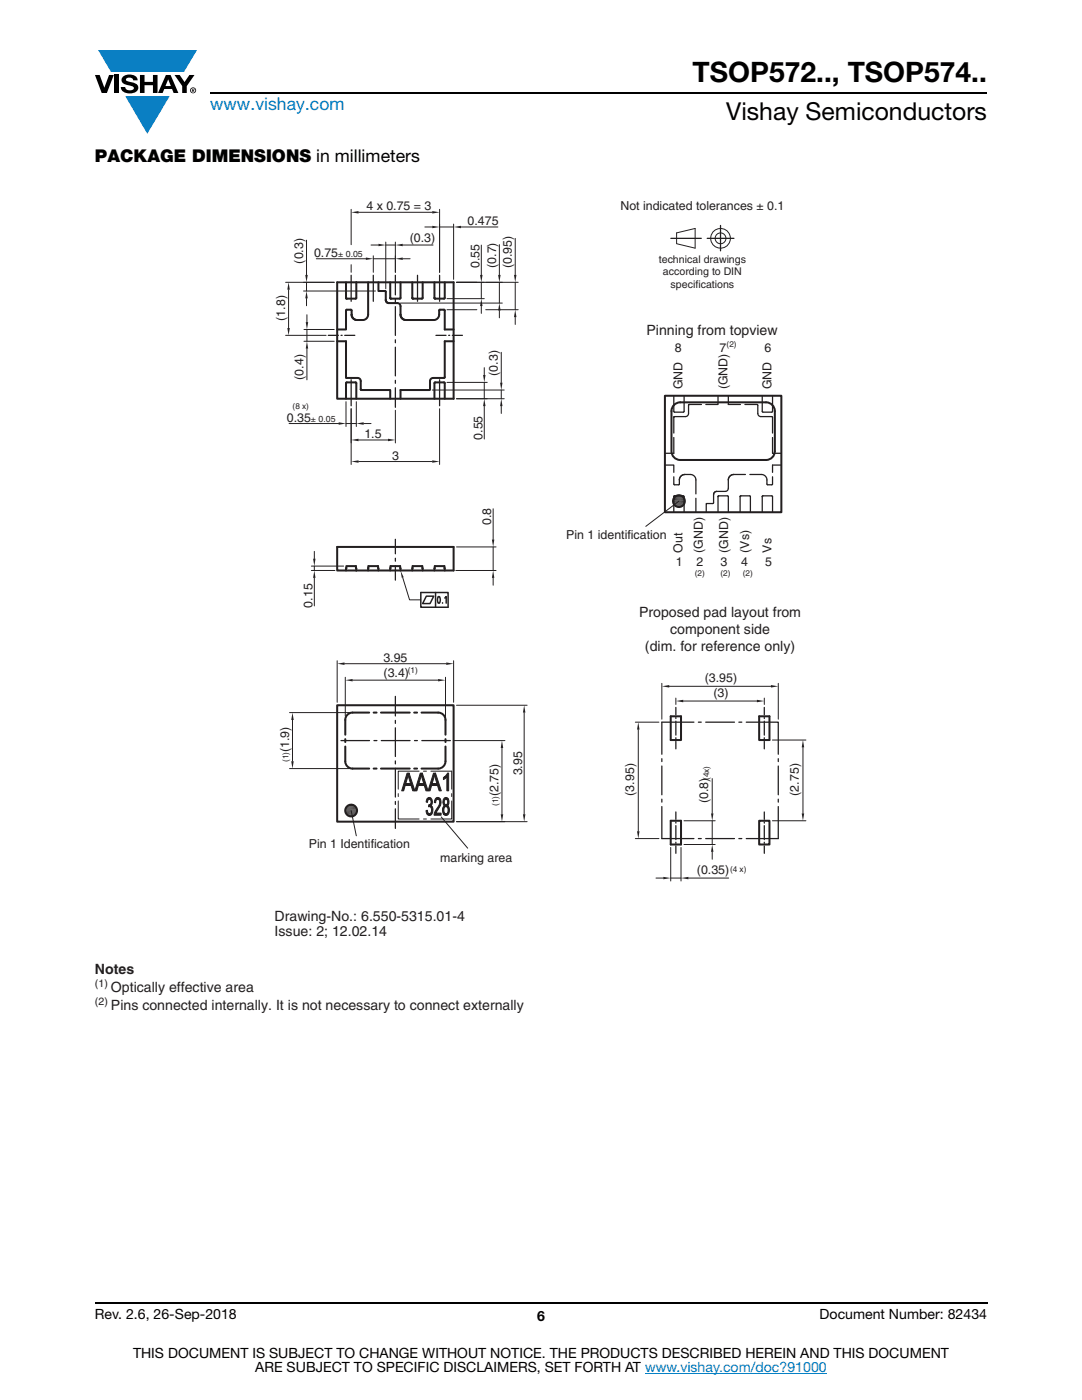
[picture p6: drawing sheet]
<svg xmlns="http://www.w3.org/2000/svg" width="216mm" height="279mm" viewBox="0 0 216 279" stroke-linecap="round" stroke-linejoin="round" font-family="sans-serif">
<g fill="#0a7fc3">
<path d="M19.6 10h19.7l-2.6 4.3h-1.1h-13.5z"/>
<path d="M25 19.2h8.9l-4.5 7.5z"/>
</g>
<g fill="#000">
<path d="M18.9 15h1l.9 2.5 1-2.5h.9l-1.4 3.6h-1zM22.9 15h.9v3.6h-.9zM24.6 15.3a2.1 2.1 0 0 1 2.8 .3l.1 .4h-.9a.79 .79 0 0 0-.7-.5 .79 .79 0 0 0-.8 .4l.3 .3 1 .2a1.08 1.08 0 0 1 1.2 1 1.08 1.08 0 0 1-1.1 1.2 1.73 1.73 0 0 1-2.4-1.2h.9a.96 .96 0 0 0 .8 .6 .96 .96 0 0 0 .9-.4 1.31 1.31 0 0 0-1.2-.6 1.03 1.03 0 0 1-1.1-.6 1.03 1.03 0 0 1 .2-1.1zM27.9 15h.9v1.3h1.7v-1.3h.9v3.6h-.9v-1.6h-1.7v1.6h-.9zM34.8 15h1.1l.9 1.4 1-1.4h1l-1.5 2.2v1.4h-.9v-1.4z"/>
<path d="M33.6 15.9l.5 1.3h-1.1zM33.1 15l-1.6 3.6h1l.3-.8h1.5l.3 .8h1l-1.6-3.6z"/>
<path d="M38.4 17.8h.2v.2h-.2zM38.3 17.7v.7h.1v-.3l.4 .3-.2-.3 .2-.2-.1-.2z"/>
<path d="M38.1 18a.46 .46 0 0 1 .9 0 .46 .46 0 0 1-.9 0zM37.9 18a.6 .6 0 0 0 1.2 0 .6 .6 0 0 0-1.2 0z"/>
</g>
<path d="M42 18.6h155M18.9 260h178.1" fill="none" stroke="#000" stroke-width=".36"/>
<path d="M128.7 274h36.3" fill="none" stroke="#007ec4" stroke-width=".2"/>
<path d="M18.9 39.9h142v162.3h-142z" fill="#fff"/>
<g fill="none" stroke="#231f20" stroke-width=".25">
<path d="M133.9 47.6h6M141.1 47.6h5.4M143.8 45v5.1M132.1 151.4v.6M132.1 152.9v5.7M132.1 159.5v.6M138.5 144.1h-6.4v6.4M139.4 144.1h.5M140.8 144.1h5.8M147.4 144.1h.6M148.9 144.1h6.4v6.4M155.3 151.4v.6"/>
<path d="M155.3 152.9v5.7M155.3 159.5v.6M132.1 161v6.4h6.4M139.4 167.4h.5M140.8 167.4h5.8M147.4 167.4h.6M155.3 161v6.4h-6.4"/>
</g>
<g fill="none" stroke="#231f20" stroke-width=".2">
<path d="M135 46.5l3.7-.9v3.9l-3.7-.9zM132.1 136.4v7.1M133.5 137h20.3M155.3 136.4v7.1"/>
<circle cx="143.8" cy="47.6" r="1.08"/>
<circle cx="143.8" cy="47.6" r="1.97"/>
</g>
<path d="M133.8 143h2.1v4.7h-2.1zM151.5 143h2v4.7h-2zM133.8 163.8h2.1v4.7h-2.1zM151.5 163.8h2v4.7h-2z" fill="none" stroke="#231f20" stroke-width=".4"/>
<g fill="#231f20">
<path d="M132.1 137l1.4-.3v.5z"/>
<path d="M153.8 136.7l1.5 .3-1.5 .2z"/>
</g>
<path d="M126.8 144.1h4.7M127.4 145.6v20.3M126.8 167.4h4.7" fill="none" stroke="#231f20" stroke-width=".2"/>
<g fill="#231f20">
<path d="M127.4 144.1l.2 1.5h-.5z"/>
<path d="M127.1 165.9h.5l-.2 1.5z"/>
</g>
<path d="M130.9 175.2h1.5M133.8 169.1v6.7M133.8 175.2h2.1M135.9 169.1v6.7M137.4 175.2h8" fill="none" stroke="#231f20" stroke-width=".2"/>
<g fill="#231f20">
<path d="M132.4 175l1.4 .2-1.4 .3z"/>
<path d="M135.9 175.2l1.5-.2v.5z"/>
</g>
<path d="M142.1 155.4v6.9M136.5 168.5h6.2M136.5 163.8h6.2M142.1 163.8v4.7M142.1 170v1.5" fill="none" stroke="#231f20" stroke-width=".2"/>
<g fill="#231f20">
<path d="M142.1 168.5l.3 1.5h-.5z"/>
<path d="M141.9 162.3h.5l-.3 1.5z"/>
</g>
<path d="M154.1 147.7h6.7M160.2 149.2v13.1M154.1 163.8h6.7" fill="none" stroke="#231f20" stroke-width=".2"/>
<g fill="#231f20">
<path d="M160 162.3h.5l-.3 1.5z"/>
<path d="M160.2 147.7l.3 1.5h-.5z"/>
</g>
<path d="M134.9 139.3v1.3M136.3 139.9h14.7M152.5 139.3v1.3" fill="none" stroke="#231f20" stroke-width=".2"/>
<g fill="#231f20">
<path d="M134.9 139.9l1.4-.2v.5z"/>
<path d="M151 139.7l1.5 .2-1.5 .3z"/>
</g>
<g fill="none" stroke="#231f20" stroke-width=".25">
<path d="M134.9 141.2v1.5M134.9 143.2v.2M134.9 143.9v2.8M134.9 147.2v.3M134.9 148v1.5M152.5 141.2v1.5M152.5 143.2v.2M152.5 143.9v2.8M152.5 147.2v.3M152.5 148v1.5M134.9 162v1.5M134.9 164v.3"/>
<path d="M134.9 164.8v2.8M134.9 168.1v.2M134.9 168.8v1.5M152.5 162v1.5M152.5 164v.3M152.5 164.8v2.8M152.5 168.1v.2M152.5 168.8v1.5"/>
</g>
<path d="M89.2 59.6h7.4M91.1 56.3h5.5M96 48.9v6M96 56.3v3.3M96 61.1v1.4" fill="none" stroke="#231f20" stroke-width=".2"/>
<g fill="#231f20">
<path d="M96 59.6l.3 1.5h-.5z"/>
<path d="M95.8 54.9h.5l-.3 1.4z"/>
</g>
<path d="M91.1 56.3h4.1M102.8 47.6v7.3M102.8 56.3v5.5M89.2 61.8h6M102.8 63.3v1.5" fill="none" stroke="#231f20" stroke-width=".2"/>
<g fill="#231f20">
<path d="M102.8 61.8l.3 1.5h-.5z"/>
<path d="M102.6 54.9h.5l-.3 1.4z"/>
</g>
<path d="M96.9 56.3h6.5M89.2 76.3h8M91.1 79.6h6.1M96.6 73.4v1.4M96.6 76.3v3.3M96.9 61.8h6.5M96.6 81.1v6.5" fill="none" stroke="#231f20" stroke-width=".2"/>
<g fill="#231f20">
<path d="M96.4 74.8h.5l-.3 1.5z"/>
<path d="M96.6 79.6l.3 1.5h-.5z"/>
</g>
<path d="M57 56.3h9.7M57.6 57.8v7.7M57 66.9h8.1" fill="none" stroke="#231f20" stroke-width=".2"/>
<g fill="#231f20">
<path d="M57.6 56.3l.2 1.5h-.5z"/>
<path d="M57.3 65.5h.5l-.2 1.4z"/>
</g>
<path d="M69 56.3h2.1l-.1 3.3-1.9-.1zM71.1 56.3h19.4v23.3h-23.2v-23.3h1.7M73.5 56.3v6.5a1.09 1.09 0 0 1-1.1 1.1 2.02 2.02 0 0 1-1.9-.4 1.88 1.88 0 0 1-.4-1.6l-.9-.1-.2 .2v3.8h-1.7M75.5 56.3v1.8h1.5v1.8l.2 .4 .4 .2h1.9l.3 .3 .1 2a1.09 1.09 0 0 0 1.1 1.1h5.5a1.09 1.09 0 0 0 1.1-1.1v-.9h1.1v3.9h1.8M77.9 56.3v3.2l1.9 .1 .1-.1v-3.2M84.3 56.3v3.2l-.1 .1-1.9-.1v-3.2M86.7 56.3v3.2l.1 .1 1.9-.1v-3.2M67.3 68.1h1.7l.1 7.3h2.3l.4 .2 .2 .4v1.7l.1 .1h5.8v1.8M71.1 79.6v-3.1l-.1-.2-1.9 .1-.1 3.2M88.7 79.6v-3.2l-1.9-.1-.1 .2v3.1M90.5 68.1h-1.8v7.3h-2.3l-.4 .2-.2 .4v1.7l-.1 .1h-5.8v1.8" fill="none" stroke="#231f20" stroke-width=".4"/>
<g fill="none" stroke="#231f20" stroke-width=".25">
<path d="M70.1 54.9v5.2M74.5 54.9v5.2M78.9 54.9v3.9M78.9 59.7v.6M83.3 54.9v5.2M87.7 54.9v5.2M65.5 66.9h2M68 66.9h.3M68.8 66.9h2M70.1 75.8v5.2M78.9 61.2v5.7M78.9 67.8v.6"/>
<path d="M78.9 69.3v5.7M78.9 75.9v.6M78.9 77.4v3.9M87 66.9h2M87.7 75.8v5.2M89.5 66.9h.2M90.3 66.9h2"/>
</g>
<path d="M63.1 51.6h9.9M74.5 51.1v3.2M74.5 51.6h4.4M78.9 51.1v3.2M80.4 51.6h1.4" fill="none" stroke="#231f20" stroke-width=".2"/>
<g fill="#231f20">
<path d="M78.9 51.6l1.5-.2v.5z"/>
<path d="M73 51.4l1.5 .2-1.5 .3z"/>
</g>
<path d="M70.1 52.8v1.5M71.5 42.4h14.8M87.7 41.8v12.5" fill="none" stroke="#231f20" stroke-width=".2"/>
<g fill="#231f20">
<path d="M70.1 42.4l1.4-.3v.5z"/>
<path d="M86.3 42.1l1.4 .3-1.4 .2z"/>
</g>
<path d="M70.1 41.8v7M57.7 84.5h9.9M69 84.5h2.1M69 80.2v4.9M71.1 80.2v4.9M72.6 84.5h1.4" fill="none" stroke="#231f20" stroke-width=".2"/>
<g fill="#231f20">
<path d="M71.1 84.5l1.5-.2v.5z"/>
<path d="M67.6 84.3l1.4 .2-1.4 .3z"/>
</g>
<path d="M70.1 81.6v6.8M71.5 87.8h5.9M78.9 81.9v6.5" fill="none" stroke="#231f20" stroke-width=".2"/>
<g fill="#231f20">
<path d="M77.4 87.6l1.5 .2-1.5 .3z"/>
<path d="M70.1 87.8l1.4-.2v.5z"/>
</g>
<path d="M70.1 81.6v11.1M71.5 92.1h14.8M87.7 81.6v11.1" fill="none" stroke="#231f20" stroke-width=".2"/>
<g fill="#231f20">
<path d="M70.1 92.1l1.4-.2v.5z"/>
<path d="M86.3 91.9l1.4 .2-1.4 .3z"/>
</g>
<path d="M86.2 77.8h14.4M91.1 79.6h9.5M100 70.3v6.1M100 77.8v1.8M100 81.1v1.4" fill="none" stroke="#231f20" stroke-width=".2"/>
<g fill="#231f20">
<path d="M100 79.6l.3 1.5h-.5z"/>
<path d="M99.8 76.4h.5l-.3 1.4z"/>
</g>
<path d="M60.6 56.3h6.1M60.6 58.1h14.3M61.2 47.9v7M61.2 56.3v1.8M61.2 59.5v1.5" fill="none" stroke="#231f20" stroke-width=".2"/>
<g fill="#231f20">
<path d="M61.2 58.1l.2 1.4h-.5z"/>
<path d="M60.9 54.9h.5l-.2 1.4z"/>
</g>
<path d="M74 48.9h1.5M77 48.3v9.3M77 48.9h1.9M78.9 48.3v6M80.4 48.9h6" fill="none" stroke="#231f20" stroke-width=".2"/>
<g fill="#231f20">
<path d="M75.5 48.7l1.5 .2-1.5 .2z"/>
<path d="M78.9 48.9l1.5-.2v.4z"/>
</g>
<path d="M91.1 56.3h9.1M99.6 48.8v6.1M99.6 56.3v4.2M79.9 60.5h20.3M99.6 62v1.4" fill="none" stroke="#231f20" stroke-width=".2"/>
<g fill="#231f20">
<path d="M99.6 60.5l.3 1.5h-.5z"/>
<path d="M99.4 54.9h.5l-.3 1.4z"/>
</g>
<path d="M84.8 45.3h1.4M87.7 44.7v9.6M87.7 45.3h2.8M90.5 44.7v11.1M92 45.3h7.3" fill="none" stroke="#231f20" stroke-width=".2"/>
<g fill="#231f20">
<path d="M86.3 45.1l1.4 .2-1.4 .2z"/>
<path d="M90.5 45.3l1.5-.2v.4z"/>
</g>
<path d="M60.7 68.1h6M60.7 65.8h6M61.2 62.8v1.5M61.2 65.8v2.3M61.2 69.6v6.2" fill="none" stroke="#231f20" stroke-width=".2"/>
<g fill="#231f20">
<path d="M61 64.3h.5l-.3 1.5z"/>
<path d="M61.2 68.1l.3 1.5h-.5z"/>
</g>
<path d="M90.9 113.9h8.1M91.1 109.2h7.9M98.4 101.5v6.2M98.4 109.2v4.7M98.4 115.3v1.5" fill="none" stroke="#231f20" stroke-width=".2"/>
<g fill="#231f20">
<path d="M98.4 113.9l.2 1.4h-.4z"/>
<path d="M98.2 107.7h.4l-.2 1.5z"/>
</g>
<path d="M62.1 113.9h4.7M62.1 113h6.5M62.7 110v1.5M62.7 113v.9M62.7 115.3v5.6" fill="none" stroke="#231f20" stroke-width=".2"/>
<g fill="#231f20">
<path d="M62.5 111.5h.5l-.3 1.5z"/>
<path d="M62.7 113.9l.3 1.4h-.5z"/>
</g>
<path d="M69 113.9h-1.7v-4.7h23.2v4.7h-19.4M69.1 113h1.9l.1 .9h-2.1zM73.5 113.9v-.9h1.9l.1 .9M77.9 113.9v-.9h1.9l.1 .9M82.3 113.9v-.9h2v.9M86.7 113.9l.1-.9h1.9v.9" fill="none" stroke="#231f20" stroke-width=".4"/>
<path d="M78.9 107.6v2.9M78.9 111.4v.6M78.9 112.9v2.9" fill="none" stroke="#231f20" stroke-width=".25"/>
<path d="M80.4 115.3l1.3 4.4h2.3" fill="none" stroke="#231f20" stroke-width=".2"/>
<path d="M79.9 113.9l.6 1.3-.3 .1z" fill="#231f20"/>
<path d="M84 118.2h5.4v3h-5.4zM85.1 119h1.4l-.7 1.5h-1.5zM86.9 118.2v3M87.5 119.1a.74 .74 0 0 1 0 1.3l-.2-.6zM88.8 119.3l.2-.2v1.3M88.3 120.3v.1" fill="none" stroke="#231f20" stroke-width=".3"/>
<g fill="none" stroke="#231f20" stroke-width=".25">
<path d="M134.5 79v3.2l1.9 .1 .1-.2v-3.1M143.3 79v1.7h-2.5M145.3 79v1.7h2.4M152.1 79v3.1l.1 .2 1.9-.1 .1-3.2M132.7 92.8h1.8v1.5M134.5 95.2v1.5h1l.1-.9M134.5 87.3l-.1 3.2h-1.7M134.6 83.1l-.2 .2M134.6 83.1l-.2 .2 .1 3.1M135.6 95.8a1.1 1.1 0 0 1 1.1-1.1 2.1 2.1 0 0 1 1.8 .3l.4 .8v2.8M136.7 94.7a1.1 1.1 0 0 0-1.1 1.1M138.9 99.4v2.8"/>
<path d="M140 80.7h-2.5l-.1 2-.3 .4h-2.5M143 98.1l-.4 .2-.2 .4M143 98.1l-.3 .1-.3 .3v1.8l-.2 .2M148.6 80.7h2.5l.1 1.8 .2 .5 .4 .1h2.2l.2 .2M148.7 94.7h-2.3a1.1 1.1 0 0 0-1.1 1.1v1.7l-.2 .4-.2 .2h-1.9M149.6 94.7h2.6a1.08 1.08 0 0 1 .8 1.1l.1 .9h1l.1-1.5M154.2 83.3v3.1M154.2 87.3v3.2h1.7M155.9 92.8h-1.7v1.5M134.5 102.2l-.1-3.1 .2-.1h1.9v3.2M142.2 100.5h-1.3v1.7M145.3 102.2v-3.1l-.1-.1h-1.9v3.2"/>
<path d="M147.7 102.2v-3.2h1.9l.1 .1v3.1M152.1 102.2v-3.1l.1-.1h1.9l.1 3.2"/>
</g>
<g fill="none" stroke="#231f20" stroke-width=".4">
<path d="M132.7 79h23.2v23.2h-23.2zM134.5 80.8l.7-.4 .5-.1h17.1a1.77 1.77 0 0 1 1.8 1.7v8.1a1.75 1.75 0 0 1-1.8 1.7h-17.1a1.75 1.75 0 0 1-1.7-1.7v-8.1l.1-.5z"/>
<circle cx="135.5" cy="100" r="1.18"/>
</g>
<g fill="#231f20">
<path d="M135.3 98.9h.4z"/>
<path d="M135.2 98.9h.5z"/>
<path d="M135 98.9h.9z"/>
<path d="M135.2 98.9h.7z"/>
<path d="M134.8 99l.2-.1 1.1 .1z"/>
<path d="M135 98.9l1.1 .1z"/>
<path d="M134.8 99h1.3z"/>
<path d="M134.6 99.2l.2-.2 1.5 .2z"/>
<path d="M134.8 99h1.3l.2 .2z"/>
<path d="M134.6 99.2h1.7z"/>
<path d="M134.6 99.2l1.9 .1h-2z"/>
<path d="M134.6 99.2h1.7l.2 .1z"/>
<path d="M134.5 99.4h2z"/>
<path d="M134.5 99.3l2 .1z"/>
</g>
<path d="M134.3 99.9h2.4M134.3 99.8h2.3M134.3 99.7h2.3M134.4 99.6h2.2M134.4 99.5h2.2M134.3 100h2.4M134.3 100.1h2.3M134.3 100.2h2.3M134.3 100.3h2.3M134.4 100.4h2.2M134.4 100.6h2.1" fill="none" stroke="#231f20" stroke-width=".2"/>
<g fill="#231f20">
<path d="M134.5 100.6l1.9 .1z"/>
<path d="M134.5 100.6h2z"/>
<path d="M134.5 100.7l1.8 .1h-1.7z"/>
<path d="M134.5 100.7h1.9l-.1 .1z"/>
<path d="M134.6 100.8l1.7 .1z"/>
<path d="M134.6 100.8h1.7z"/>
<path d="M134.6 100.9l1.5 .1h-1.3z"/>
<path d="M134.6 100.9h1.7l-.2 .1z"/>
<path d="M134.8 101h1.3z"/>
<path d="M134.8 101l1.1 .1z"/>
<path d="M135 101.1h.9z"/>
<path d="M135 101.1l.7 .1z"/>
<path d="M135.3 101.2h.4z"/>
<path d="M135.2 101.2h.5z"/>
</g>
<path d="M135.5 100l-6.6 5.1M67.3 131.9v8.3M68.7 132.5h20.3M90.5 131.9v8.3" fill="none" stroke="#231f20" stroke-width=".2"/>
<g fill="#231f20">
<path d="M67.3 132.5l1.4-.3v.5z"/>
<path d="M89 132.2l1.5 .3-1.5 .2z"/>
</g>
<path d="M91.1 140.7h14.1M104.6 142.2v20.3M91.1 164h14.1" fill="none" stroke="#231f20" stroke-width=".2"/>
<g fill="#231f20">
<path d="M104.6 140.7l.2 1.5h-.5z"/>
<path d="M104.3 162.5h.5l-.2 1.5z"/>
</g>
<path d="M90.5 147.8h10.3M100.2 149.3v13.2M91.1 164h9.7" fill="none" stroke="#231f20" stroke-width=".2"/>
<g fill="#231f20">
<path d="M99.9 162.5h.5l-.2 1.5z"/>
<path d="M100.2 147.8l.2 1.5h-.5z"/>
</g>
<g fill="none" stroke="#231f20" stroke-width=".4">
<path d="M67.3 140.7h23.2v23.3h-23.2zM70.3 142.2h3.4M70.3 153.4h3.4M74.6 142.2h.5M74.6 153.4h.5M76 142.2h5.8M76 153.4h5.8M82.6 142.2h.6M82.6 153.4h.6M84.1 153.4h3.3M84.1 142.2h3.3M88.9 143.7v2.9"/>
<path d="M88.9 147.5v.6M88.9 149v2.9"/>
</g>
<path d="M78.9 139v3.9M68 147.8h5.7M74.6 147.8h.6M76.1 147.8h5.7M78.9 143.8v.6M78.9 145.2v5.8M78.9 151.9v.6M78.9 153.3v5.8M78.9 160v.5M82.7 147.8h.6M84.2 147.8h5.7M78.9 161.4v3.9" fill="none" stroke="#231f20" stroke-width=".25"/>
<path d="M57.8 153.4h12M57.8 142.2h12M58.4 143.7v8.2" fill="none" stroke="#231f20" stroke-width=".2"/>
<g fill="#231f20">
<path d="M58.1 151.9h.5l-.2 1.5z"/>
<path d="M58.4 142.2l.2 1.5h-.5z"/>
</g>
<path d="M68.9 135.2v7.7M70.4 135.7h17M88.9 135.2v8" fill="none" stroke="#231f20" stroke-width=".2"/>
<g fill="#231f20">
<path d="M68.9 135.7l1.5-.2v.5z"/>
<path d="M87.4 135.5l1.5 .2-1.5 .3z"/>
<path d="M85 161.8l.3-.1 .2 .6 .2 .1h-.5z" fill-rule="evenodd"/>
</g>
<path d="M85 161.8l.3-.1 .2 .6 .2 .1h-.5z" fill="none" stroke="#231f20" stroke-width=".2"/>
<path d="M85.7 161l.5-.1a1.25 1.25 0 0 1-.5 1.9l-.5-.4h.5a.81 .81 0 0 0 0-1.4z" fill-rule="evenodd" fill="#231f20"/>
<path d="M85.7 161l.5-.1a1.25 1.25 0 0 1-.5 1.9l-.5-.4h.5a.81 .81 0 0 0 0-1.4z" fill="none" stroke="#231f20" stroke-width=".2"/>
<path d="M85.6 160.6l.5 .1-.1 .1 .2 .1-.7 .1z" fill-rule="evenodd" fill="#231f20"/>
<path d="M85.6 160.6l.5 .1-.1 .1 .2 .1-.7 .1z" fill="none" stroke="#231f20" stroke-width=".2"/>
<path d="M85.2 159.5h.5l-.3 .1-.1 .5h-.3z" fill-rule="evenodd" fill="#231f20"/>
<path d="M85.2 159.5h.5l-.3 .1-.1 .5h-.3z" fill="none" stroke="#231f20" stroke-width=".2"/>
<path d="M85.3 159.3l.3-.2a.88 .88 0 0 1 .7 .7 .88 .88 0 0 1-.2 .9l-.5-.1a.62 .62 0 0 0 .4-.5 .62 .62 0 0 0-.3-.6h-.5z" fill-rule="evenodd" fill="#231f20"/>
<path d="M85.3 159.3l.3-.2a.88 .88 0 0 1 .7 .7 .88 .88 0 0 1-.2 .9l-.5-.1a.62 .62 0 0 0 .4-.5 .62 .62 0 0 0-.3-.6h-.5z" fill="none" stroke="#231f20" stroke-width=".2"/>
<path d="M87.3 159.5l.6 .1a2.18 2.18 0 0 1-.6 2.2l-.3 .5h1v.4h-1.4l.1-.6a3.4 3.4 0 0 0 1-2.3z" fill-rule="evenodd" fill="#231f20"/>
<path d="M87.3 159.5l.6 .1a2.18 2.18 0 0 1-.6 2.2l-.3 .5h1v.4h-1.4l.1-.6a3.4 3.4 0 0 0 1-2.3z" fill="none" stroke="#231f20" stroke-width=".2"/>
<path d="M87 159.3l.5-.1 .4 .3-.7 .1-.3 .6h-.2z" fill-rule="evenodd" fill="#231f20"/>
<path d="M87 159.3l.5-.1 .4 .3-.7 .1-.3 .6h-.2z" fill="none" stroke="#231f20" stroke-width=".2"/>
<path d="M89 161h.5a1.24 1.24 0 0 1-.5 1.8l-.5-.4h.5a.79 .79 0 0 0 .4-.7 .79 .79 0 0 0-.4-.7z" fill-rule="evenodd" fill="#231f20"/>
<path d="M89 161h.5a1.24 1.24 0 0 1-.5 1.8l-.5-.4h.5a.79 .79 0 0 0 .4-.7 .79 .79 0 0 0-.4-.7z" fill="none" stroke="#231f20" stroke-width=".2"/>
<path d="M89 159.5h.5l.1 .4-.2 .7h-.4a.64 .64 0 0 0 0-1.1z" fill-rule="evenodd" fill="#231f20"/>
<path d="M89 159.5h.5l.1 .4-.2 .7h-.4a.64 .64 0 0 0 0-1.1z" fill="none" stroke="#231f20" stroke-width=".2"/>
<path d="M88.6 159.3l.5-.1 .4 .3h-.5a.62 .62 0 0 0-.4 .6 .62 .62 0 0 0 .4 .5h.4l-.1 .2 .2 .2h-.5a.81 .81 0 0 0 0 1.4h-.6a1.23 1.23 0 0 1 .3-1.6 1.01 1.01 0 0 1-.1-1.5z" fill-rule="evenodd" fill="#231f20"/>
<path d="M88.6 159.3l.5-.1 .4 .3h-.5a.62 .62 0 0 0-.4 .6 .62 .62 0 0 0 .4 .5h.4l-.1 .2 .2 .2h-.5a.81 .81 0 0 0 0 1.4h-.6a1.23 1.23 0 0 1 .3-1.6 1.01 1.01 0 0 1-.1-1.5z" fill="none" stroke="#231f20" stroke-width=".2"/>
<path d="M81.2 154.3h.4l-.6 2.1 1 .4h-1.2l-.3 1h-.3z" fill-rule="evenodd" fill="#231f20"/>
<path d="M81.2 154.3h.4l-.6 2.1 1 .4h-1.2l-.3 1h-.3z" fill="none" stroke="#231f20" stroke-width=".2"/>
<path d="M81.6 154.3l1.2 3.5h-.4l-.4-1-1-.4h.9l-.5-1.7z" fill-rule="evenodd" fill="#231f20"/>
<path d="M81.6 154.3l1.2 3.5h-.4l-.4-1-1-.4h.9l-.5-1.7z" fill="none" stroke="#231f20" stroke-width=".2"/>
<path d="M83.9 154.3h.4l-.7 2.1 1.1 .4h-1.2l-.3 1h-.4z" fill-rule="evenodd" fill="#231f20"/>
<path d="M83.9 154.3h.4l-.7 2.1 1.1 .4h-1.2l-.3 1h-.4z" fill="none" stroke="#231f20" stroke-width=".2"/>
<path d="M84.3 154.3l1.1 3.5h-.4l-.3-1-1.1-.4h.9l-.4-1.7z" fill-rule="evenodd" fill="#231f20"/>
<path d="M84.3 154.3l1.1 3.5h-.4l-.3-1-1.1-.4h.9l-.4-1.7z" fill="none" stroke="#231f20" stroke-width=".2"/>
<path d="M86.5 154.3h.4l-.7 2.1 1.1 .4h-1.2l-.3 1h-.4z" fill-rule="evenodd" fill="#231f20"/>
<path d="M86.5 154.3h.4l-.7 2.1 1.1 .4h-1.2l-.3 1h-.4z" fill="none" stroke="#231f20" stroke-width=".2"/>
<path d="M86.9 154.3l1.2 3.5h-.5l-.3-1-1.1-.4h1l-.5-1.7z" fill-rule="evenodd" fill="#231f20"/>
<path d="M86.9 154.3l1.2 3.5h-.5l-.3-1-1.1-.4h1l-.5-1.7z" fill="none" stroke="#231f20" stroke-width=".2"/>
<path d="M88.5 155.2l.2-.2 .5 .1-.7 .5z" fill-rule="evenodd" fill="#231f20"/>
<path d="M88.5 155.2l.2-.2 .5 .1-.7 .5z" fill="none" stroke="#231f20" stroke-width=".2"/>
<path d="M89.3 154.3h.2v3.5h-.3v-2.7l-.5-.1z" fill-rule="evenodd" fill="#231f20"/>
<path d="M79.5 158.4v.6M79.5 159.8v3.6h4.1M83.6 153.9h-4.1v3.6M84.5 153.9h.6M86 153.9h4.1v3.6M89.3 154.3h.2v3.5h-.3v-2.7l-.5-.1zM90.1 159.8v3.6h-4.1M90.1 158.4v.6M84.5 163.4h.6M88 163l5.3 6.3" fill="none" stroke="#231f20" stroke-width=".2"/>
<g fill="none" stroke="#231f20" stroke-width=".4">
<path d="M87.4 142.2a1.46 1.46 0 0 1 1.5 1.5M88.9 151.9a1.46 1.46 0 0 1-1.5 1.5"/>
<circle cx="70.1" cy="161.8" r="1.18"/>
</g>
<g fill="#231f20">
<path d="M69.9 160.6h.4z"/>
<path d="M69.8 160.6h.5z"/>
<path d="M69.6 160.7h.9z"/>
<path d="M69.8 160.6l.7 .1z"/>
<path d="M69.4 160.8l.2-.1 1.1 .1z"/>
<path d="M69.6 160.7l1.1 .1z"/>
<path d="M69.4 160.8h1.3z"/>
<path d="M69.2 160.9l.2-.1 1.5 .1z"/>
<path d="M69.4 160.8h1.3l.2 .1z"/>
<path d="M69.2 160.9h1.7z"/>
<path d="M69.2 160.9l1.8 .2h-1.9z"/>
<path d="M69.2 160.9h1.7l.1 .2z"/>
<path d="M69.1 161.1h2z"/>
</g>
<path d="M68.9 161.8h2.3M68.9 161.9h2.3M68.9 161.6h2.3M68.9 161.7h2.3M68.9 162h2.3M68.9 161.5h2.3M68.9 161.4h2.3M68.9 162.1h2.3M69 161.3h2.2M69 162.2h2.2M69 161.2h2.2M69 162.3h2.2" fill="none" stroke="#231f20" stroke-width=".2"/>
<g fill="#231f20">
<path d="M69.1 162.4h1.9z"/>
<path d="M69.1 162.4h2z"/>
<path d="M69.1 162.4l1.8 .2h-1.7z"/>
<path d="M69.1 162.4h1.9l-.1 .2z"/>
<path d="M69.2 162.6h1.7z"/>
<path d="M69.3 162.6l1.4 .1h-1.3z"/>
<path d="M69.3 162.6h1.6l-.2 .1z"/>
<path d="M69.4 162.7l1.3 .1z"/>
<path d="M69.4 162.7h1.3z"/>
<path d="M69.4 162.8h1.1z"/>
<path d="M69.4 162.8h1.3z"/>
<path d="M69.6 162.8l.9 .1z"/>
<path d="M69.6 162.8h.9z"/>
<path d="M69.6 162.9h.7z"/>
<path d="M69.6 162.9h.9z"/>
<path d="M69.9 162.9h.4z"/>
<path d="M69.8 162.9h.5z"/>
</g>
<path d="M70.1 161.8l1 5" fill="none" stroke="#231f20" stroke-width=".2"/>
<path d="M68.9 149v2.9a1.44 1.44 0 0 0 1.5 1.5M68.9 147.5v.6M70.4 142.2a1.45 1.45 0 0 0-1.5 1.5v2.9" fill="none" stroke="#231f20" stroke-width=".4"/>
<text font-size="5.6" x="138.2" y="16.4">TSOP572.., TSOP574..</text>
<text font-size="4.9" x="144.9" y="24">Vishay Semiconductors</text>
<text font-size="3.5" fill="#007ec4" x="42" y="21.9">www.vishay.com</text>
<text font-size="3.5" x="18.9" y="32.3">PACKAGE DIMENSIONS in millimeters</text>
<g font-size="2.8" fill="#231f20">
<text x="129" y="66.8">Pinning from topview</text>
<text x="127.5" y="123.2">Proposed pad layout from</text>
<text x="128.7" y="130">(dim. for reference only)</text>
<text x="133.7" y="126.6">component side</text>
<text x="54.8" y="183.8">Drawing-No.: 6.550-5315.01-4</text>
<text x="54.8" y="186.8">Issue: 2; 12.02.14</text>
<text x="18.9" y="194.5">Notes</text>
<text x="22.1" y="198">Optically effective area</text>
<text x="22.1" y="201.5">Pins connected internally. It is not necessary to connect externally</text>
</g>
<g font-size="2.8">
<text x="18.9" y="263.3">Rev. 2.6, 26-Sep-2018</text>
<text x="107.2" y="263.6">6</text>
<text x="163.6" y="263.3">Document Number: 82434</text>
<text x="26.5" y="271">THIS DOCUMENT IS SUBJECT TO CHANGE WITHOUT NOTICE. THE PRODUCTS DESCRIBED HEREIN AND THIS DOCUMENT</text>
<text x="50.9" y="273.8">ARE SUBJECT TO SPECIFIC DISCLAIMERS, SET FORTH AT www.vishay.com/doc?91000</text>
</g>
<g font-size="2.5" fill="#231f20">
<text x="73.1" y="42">4 x 0.75 = 3</text>
<text x="93.3" y="44.9">0.475</text>
<text x="123.8" y="42">Not indicated tolerances ± 0.1</text>
<text x="60.5" y="52.6" transform="rotate(-90 60.5 52.6)">(0.3)</text>
<text x="62.7" y="51.3">0.75</text>
<text x="81.8" y="48.2">(0.3)</text>
<text x="95.7" y="53.6" transform="rotate(-90 95.7 53.6)">0.55</text>
<text x="99" y="53.5" transform="rotate(-90 99 53.5)">(0.7)</text>
<text x="102.1" y="53.5" transform="rotate(-90 102.1 53.5)">(0.95)</text>
<text x="56.9" y="64" transform="rotate(-90 56.9 64)">(1.8)</text>
<text x="134.7" y="70.3">8</text>
<text x="143.6" y="70.3">7</text>
<text x="152.5" y="70.3">6</text>
<text x="60.6" y="75.8" transform="rotate(-90 60.6 75.8)">(0.4)</text>
<text x="99.4" y="75" transform="rotate(-90 99.4 75)">(0.3)</text>
<text x="136.2" y="77.7" transform="rotate(-90 136.2 77.7)">GND</text>
<text x="145.2" y="77.7" transform="rotate(-90 145.2 77.7)">(GND)</text>
<text x="154" y="77.7" transform="rotate(-90 154 77.7)">GND</text>
<text x="57.2" y="84.2">0.35</text>
<text x="72.7" y="87.4">1.5</text>
<text x="96.3" y="87.8" transform="rotate(-90 96.3 87.8)">0.55</text>
<text x="78.2" y="91.7">3</text>
<text x="98" y="104.8" transform="rotate(-90 98 104.8)">0.8</text>
<text x="113" y="107.5">Pin 1 identification</text>
<text x="134.9" y="113">1</text>
<text x="136.2" y="110.3" transform="rotate(-90 136.2 110.3)">Out</text>
<text x="139" y="113">2</text>
<text x="140.3" y="110.3" transform="rotate(-90 140.3 110.3)">(GND)</text>
<text x="143.8" y="113">3</text>
<text x="145.3" y="110.3" transform="rotate(-90 145.3 110.3)">(GND)</text>
<text x="147.9" y="113">4</text>
<text x="149.5" y="110.3" transform="rotate(-90 149.5 110.3)">(Vs)</text>
<text x="152.7" y="113">5</text>
<text x="154" y="110.3" transform="rotate(-90 154 110.3)">Vs</text>
<text x="62.4" y="121.3" transform="rotate(-90 62.4 121.3)">0.15</text>
<text x="76.5" y="132.1">3.95</text>
<text x="76.5" y="135.1">(3.4)</text>
<text x="140.6" y="136.1">(3.95)</text>
<text x="142.3" y="139.1">(3)</text>
<text x="57.7" y="150.2" transform="rotate(-90 57.7 150.2)">(1.9)</text>
<text x="104.2" y="154.7" transform="rotate(-90 104.2 154.7)">3.95</text>
<text x="99.5" y="158.9" transform="rotate(-90 99.5 158.9)">(2.75)</text>
<text x="126.5" y="158.8" transform="rotate(-90 126.5 158.8)">(3.95)</text>
<text x="141.3" y="160.3" transform="rotate(-90 141.3 160.3)">(0.8)</text>
<text x="159.4" y="158.8" transform="rotate(-90 159.4 158.8)">(2.75)</text>
<text x="61.6" y="169.2">Pin 1 Identification</text>
<text x="87.8" y="172.1">marking area</text>
<text x="139.1" y="174.4">(0.35)</text>
</g>
<g font-size="2.1" fill="#231f20">
<text x="131.5" y="52.4">technical drawings</text>
<text x="132.3" y="54.9">according to DIN</text>
<text x="133.8" y="57.5">specifications</text>
<text x="18.9" y="196.9">(1)</text>
<text x="18.9" y="200.5">(2)</text>
</g>
<g font-size="1.7" fill="#231f20">
<text x="67.5" y="51.3">± 0.05</text>
<text x="62" y="84.2">± 0.05</text>
</g>
<g font-size="1.6" fill="#231f20">
<text x="145" y="69.3">(2)</text>
<text x="58.4" y="81.6">(8 x)</text>
<text x="138.6" y="114.9">(2)</text>
<text x="143.7" y="114.9">(2)</text>
<text x="148.2" y="114.9">(2)</text>
<text x="81.4" y="134.4">(1)</text>
<text x="57.5" y="152.1" transform="rotate(-90 57.5 152.1)">(1)</text>
<text x="141.5" y="155.7" transform="rotate(-90 141.5 155.7)">(4x)</text>
<text x="99.4" y="160.8" transform="rotate(-90 99.4 160.8)">(1)</text>
<text x="145.7" y="174.1">(4 x)</text>
</g>
</svg>
